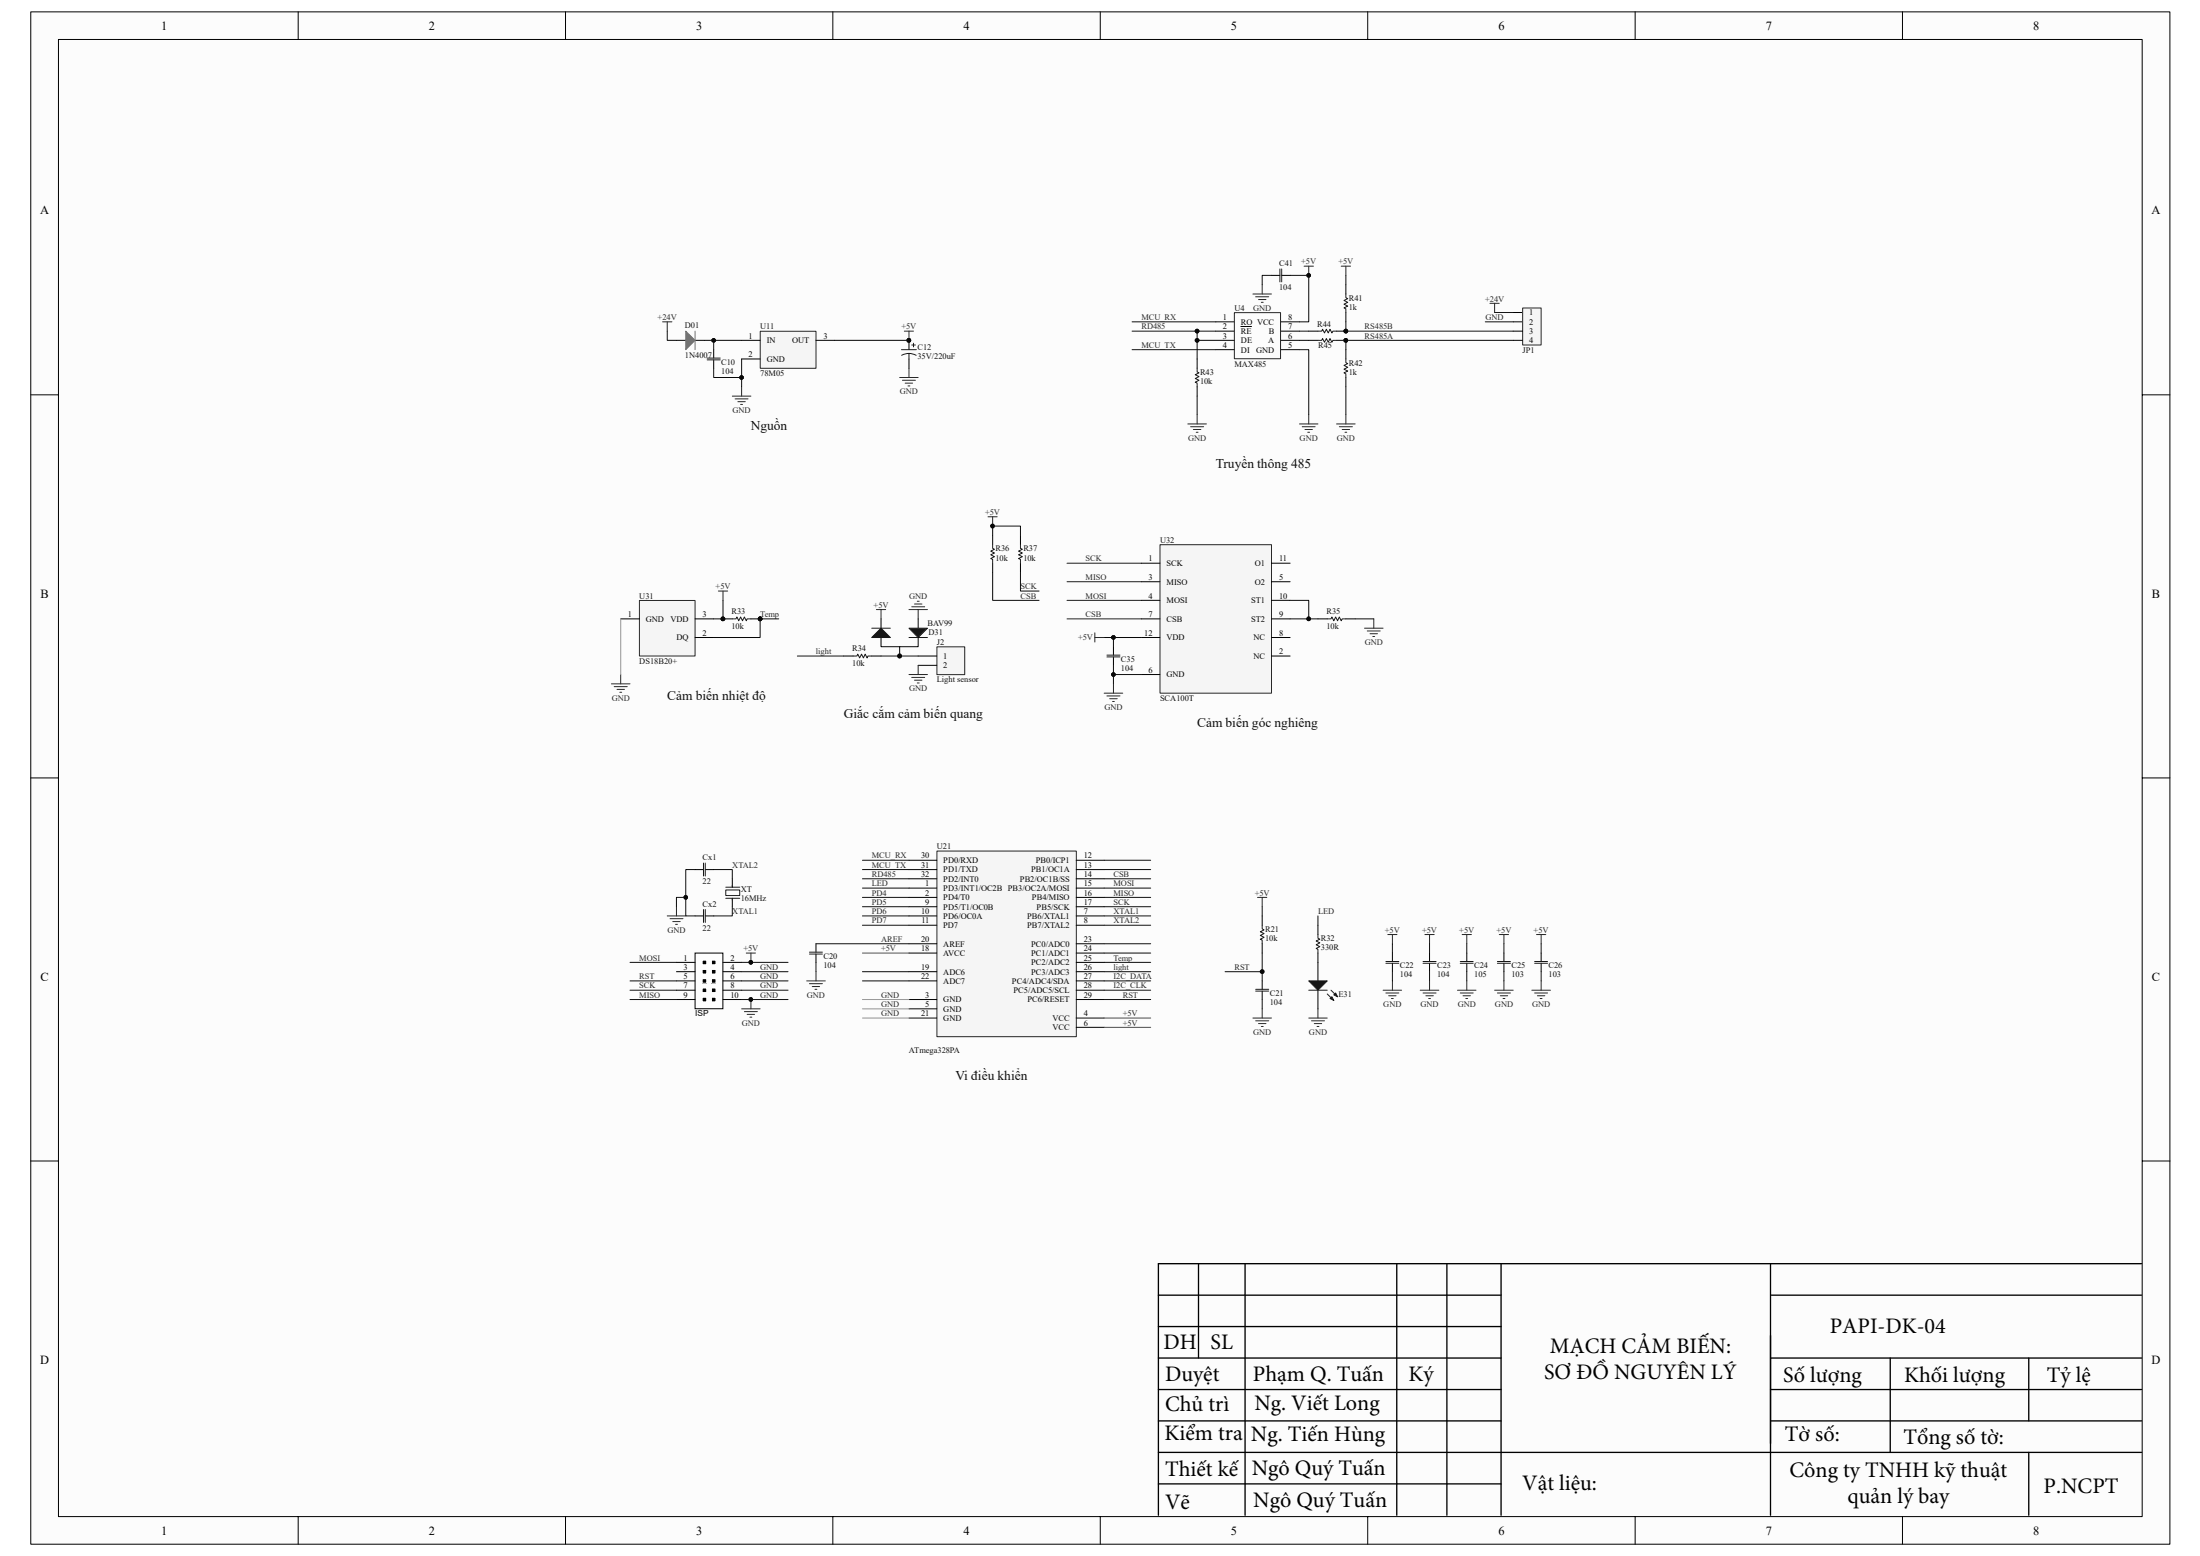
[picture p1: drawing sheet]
<svg xmlns="http://www.w3.org/2000/svg" width="420mm" height="297mm" viewBox="0 0 420 297" stroke-linecap="round" stroke-linejoin="round" font-family="sans-serif">
<path d="M5.9 2.3h408.5v292.5h-408.5z" fill="#fcfcfc"/>
<path d="M5.9 2.3h408.5v292.5h-408.5z" fill="none" stroke="#000" stroke-width=".19"/>
<path d="M11.2 7.6h397.9v281.9h-397.9z" fill="#fcfcfc"/>
<g fill="none" stroke="#000" stroke-width=".19">
<path d="M11.2 7.5h397.9v282h-397.9zM56.9 2.2v5.3M108 2.2v5.3M159.1 2.2v5.3M210.1 2.2v5.3M261.2 2.2v5.3M312.3 2.2v5.3M363.3 2.2v5.3M5.9 75.4h5.2M232.2 61.4h3.5M232.2 63.2h3.5M232.2 65h3.5"/>
<path d="M232.2 66.8h3.5M237 62.3h2M244.6 61.4h3.6M244.6 63.2h3.6M244.6 65h3.6M244.6 66.8h3.6M409.1 75.4h5.3M5.9 148.5h5.2M409.1 148.5h5.3M251.7 183.7v3.6M251.7 189v3.6M5.9 221.6h5.2"/>
<path d="M409.1 221.6h5.3M56.9 289.5v5.3M108 289.5v5.3M159.1 289.5v5.3M210.1 289.5v5.3M261.2 289.5v5.3M312.3 289.5v5.3M363.3 289.5v5.3"/>
</g>
<g fill="none" stroke="#000" stroke-width=".25">
<path d="M221.2 259.2h65.5M221.2 253.2h65.5M221.2 247.2h65.5M228.9 241.2v18M237.8 241.2v48.1M266.8 241.2v48.1M276.3 241.2v48.1M286.7 241.2v48.1zM338.1 259.2h70.9M338.1 247.2h70.9M338.1 241.2v48.1M361 259.2v18.1"/>
<path d="M387.5 259.2v12.1M409 241.2h-187.8v48.1M221.2 277.3h187.8M221.2 271.3h65.5M221.2 265.3h65.5M338.1 271.3h70.9M338.1 265.3h70.9M387.5 277.3v12M221.2 283.3h65.5"/>
</g>
<g fill="none" stroke="#262626" stroke-width=".19">
<path d="M235.7 59.7h8.9v8.8h-8.9zM239.3 56.1h3.5M239.8 56.7h2.5M240.4 57.2h1.4M240.9 57.7h.3M241.1 54.3v1.8M249.1 50.8h1.7M249.9 50.8v1.8M256.1 50.8h1.8M257 50.8v1.8M228.6 79.2v1.7M257 79.2v1.7"/>
<path d="M226.9 80.9h3.5M227.4 81.5h2.5M227.9 82h1.4M228.5 82.5h.3M255.3 80.9h3.5M255.8 81.5h2.5M256.3 82h1.5M256.9 82.5h.3M249.9 194.3h3.6M250.5 194.9h2.4M251 195.4h1.4M251.5 196h.4"/>
<path d="M251.7 192.6v1.7"/>
</g>
<path d="M216.2 63.2h12.4M216.2 61.4h16M216.2 66.8h16M232.2 65h-3.6v3.5M232.2 63.2h-3.6v1.8M152.3 125.2h8.8M251.7 174.8v1.8" fill="none" stroke="#0e0e0e" stroke-width=".19"/>
<g fill="#0e0e0e" stroke="#0e0e0e" stroke-width=".19">
<circle cx="228.6" cy="65" r=".34"/>
<circle cx="228.6" cy="63.2" r=".35"/>
<circle cx="249.9" cy="52.6" r=".35"/>
<circle cx="145.2" cy="118.1" r=".34"/>
</g>
<path d="M249.9 187.3h3.6l-1.8 1.7z" fill="#1c1c1c"/>
<path d="M249.9 187.3h3.6l-1.8 1.7zM253.5 189.8l1.2 1.2M254.2 189l1.2 1.3" fill="none" stroke="#1c1c1c" stroke-width=".19"/>
<path d="M254 190.6l.4-.3 .3 .7z" fill="#1c1c1c"/>
<path d="M254 190.6l.4-.3 .3 .7z" fill="none" stroke="#1c1c1c" stroke-width=".19"/>
<path d="M254.7 189.9l.4-.3 .3 .7z" fill="#1c1c1c"/>
<path d="M249.9 189h3.6M254.7 189.9l.4-.3 .3 .7z" fill="none" stroke="#1c1c1c" stroke-width=".19"/>
<path d="M248.2 63.2h1.7M248.2 65h1.7" fill="none" stroke="#0e0e0e" stroke-width=".19"/>
<path d="M249.9 79.2v1.7M248.2 80.9h3.5M248.7 81.5h2.5M249.2 82h1.4M249.8 82.5h.3" fill="none" stroke="#262626" stroke-width=".19"/>
<path d="M145.2 63.3h10.6v7h-10.6z" fill="#f5f5f5"/>
<g fill="none" stroke="#262626" stroke-width=".19">
<path d="M126.5 61.4h1.8M127.4 61.4v1.8M139.9 75.6h3.5M140.4 76.1h2.5M140.9 76.7h1.4M141.4 77.2h.4M141.6 73.8v1.8M145.2 63.2h10.6v7.1h-10.6zM171.8 72.1h3.6M172.3 72.6h2.5M172.7 63.2h1.8M172.9 73.1h1.4"/>
<path d="M173.4 73.7h.4M173.6 63.2v1.8M173.6 70.3v1.8"/>
</g>
<path d="M289 59.7h1.8M141.6 65h3.6M141.6 68.5h3.6M155.8 65h3.6M173.6 65v1.8M173.6 68.5v1.8M289 61.4h1.8" fill="none" stroke="#000" stroke-width=".19"/>
<circle cx="173.6" cy="65" r=".34" fill="#0e0e0e" stroke="#0e0e0e" stroke-width=".19"/>
<path d="M172.2 66.8h2.8M172.2 67.8l1.4-.3 1.4 .3M173.6 67.5v1M174.1 65.9h.7M174.5 65.5v.7" fill="none" stroke="#1c1c1c" stroke-width=".19"/>
<path d="M290.8 58.8h3.5v7.1h-3.5z" fill="#f5f5f5"/>
<path d="M290.8 58.8h3.5v7.1h-3.5z" fill="none" stroke="#262626" stroke-width=".19"/>
<path d="M289 63.2h1.8M289 65h1.8" fill="none" stroke="#000" stroke-width=".19"/>
<path d="M122.1 114.7h10.6v10.5h-10.6z" fill="#f5f5f5"/>
<g fill="none" stroke="#262626" stroke-width=".19">
<path d="M122.1 114.6h10.6v10.6h-10.6zM137.2 112.8h1.8M138.1 112.8v1.8M116.8 130.5h3.5M117.3 131.1h2.5M117.8 131.6h1.5M118.4 132.2h.3M118.5 128.8v1.7M209.1 121.7h1.8M209.1 120.8v1.8M210.9 132.3h3.5M211.4 132.9h2.5"/>
<path d="M211.9 133.4h1.5M212.5 133.9h.3M212.6 130.5v1.8"/>
</g>
<path d="M118.5 118.1h3.6M132.7 118.1h3.6M138.1 118.1h1.8M143.4 118.1h1.8M132.7 121.7h3.6" fill="none" stroke="#000" stroke-width=".19"/>
<g fill="#0e0e0e" stroke="#0e0e0e" stroke-width=".19">
<circle cx="138.1" cy="118.1" r=".35"/>
<circle cx="145.2" cy="118.1" r=".34"/>
</g>
<path d="M139.9 118.1h.7l.1-.3 .4 .7 .3-.7 .4 .7 .4-.7 .3 .7 .2-.4h.7M203.8 107.5h14.2M203.8 111.1h14.2M203.8 114.6h14.2M203.8 118.1h14.2" fill="none" stroke="#1c1c1c" stroke-width=".19"/>
<path d="M118.5 118.1v10.7" fill="none" stroke="#969696" stroke-width=".19"/>
<path d="M145.2 118.1v3.6h-8.9" fill="none" stroke="#0e0e0e" stroke-width=".19"/>
<path d="M221.6 104h21.2v28.3h-21.2z" fill="#f5f5f5"/>
<path d="M221.5 104h21.3v28.3h-21.3z" fill="none" stroke="#262626" stroke-width=".19"/>
<g fill="none" stroke="#000" stroke-width=".19">
<path d="M218 107.5h3.5M218 111.1h3.5M218 114.6h3.5M218 118.1h3.5M242.8 107.5h3.6M242.8 111.1h3.6M242.8 114.6h3.6M242.8 118.1h3.6M161.1 125.2h1.8M166.5 125.2h1.8M218 128.8h3.5M218 121.7h3.5"/>
<path d="M242.8 125.2h3.6M242.8 121.7h3.6"/>
</g>
<path d="M145.2 118.1h3.5" fill="none" stroke="#0e0e0e" stroke-width=".19"/>
<circle cx="145.2" cy="118.1" r=".34" fill="#0e0e0e" stroke="#0e0e0e" stroke-width=".19"/>
<path d="M162.9 125.2h.7l.2-.3 .4 .7 .3-.7 .4 .7 .3-.7 .4 .7 .2-.4h.7" fill="none" stroke="#1c1c1c" stroke-width=".19"/>
<path d="M179 123.5h5.2v5.3h-5.2z" fill="#f5f5f5"/>
<g fill="none" stroke="#262626" stroke-width=".19">
<path d="M284.6 57.9h1.7M285.4 57.9v1.8M167.4 116.4h1.8M168.3 116.4v1.7M173.6 116.4h3.5M174.1 115.8h2.5M174.7 115.3h1.4M175.2 114.8h.3M175.4 116.4v1.7M260.6 119.9h3.5M262.4 118.1v1.8M173.6 128.8h3.5"/>
<path d="M174.1 129.3h2.5M174.7 129.8h1.4M175.2 130.4h.3M175.4 127v1.8M178.9 123.5h5.3v5.3h-5.3zM261.1 120.5h2.5M261.6 121h1.5M262.2 121.5h.3"/>
</g>
<g fill="none" stroke="#000" stroke-width=".19">
<path d="M257 54.3v1.8M257 59.7v1.7M228.6 68.5v1.8M228.6 73.8v1.8M249.9 63.2h1.8M249.9 65h1.8M255.3 63.2h1.7M255.3 65h1.7M257 66.8v1.7M257 72.1v1.7M175.4 118.1v1.8M171.8 123.5v1.7"/>
<path d="M175.4 125.2h3.5M175.4 127h3.5"/>
</g>
<path d="M257 61.4v1.8h32M246.4 118.1h5.3M246.4 114.6h3.5v3.5M258.8 118.1h3.6M168.3 125.2h7.1" fill="none" stroke="#0e0e0e" stroke-width=".19"/>
<g fill="#0e0e0e" stroke="#0e0e0e" stroke-width=".19">
<circle cx="171.8" cy="125.2" r=".35"/>
<circle cx="257" cy="63.2" r=".35"/>
<circle cx="257" cy="65" r=".34"/>
<circle cx="249.9" cy="118.1" r=".35"/>
</g>
<path d="M257 56.1v.7l.4 .2-.7 .4 .7 .3-.7 .4 .7 .3-.7 .4 .3 .2v.7M228.6 70.3v.7l.4 .2-.7 .3 .7 .4-.7 .4 .7 .3-.7 .4 .3 .1v.7M251.7 63.2h.7l.2-.3 .3 .7 .4-.7 .4 .7 .3-.7 .4 .7 .2-.4h.7M251.7 65h.7l.2-.4 .3 .7 .4-.7 .4 .7 .3-.7 .4 .7 .2-.3h.7M257 68.5v.7l.4 .2-.7 .4 .7 .3-.7 .4 .7 .3-.7 .4 .3 .2v.7M173.6 121.7h3.5" fill="none" stroke="#1c1c1c" stroke-width=".19"/>
<path d="M173.6 119.9h3.5l-1.7 1.8z" fill="#1c1c1c"/>
<path d="M166.5 119.9h3.5M173.6 119.9h3.5l-1.7 1.8z" fill="none" stroke="#1c1c1c" stroke-width=".19"/>
<path d="M168.3 118.1v1.8" fill="none" stroke="#000" stroke-width=".19"/>
<path d="M166.5 121.7l1.8-1.8 1.7 1.8z" fill="#1c1c1c"/>
<path d="M168.3 119.9l1.7 1.8h-3.5z" fill="none" stroke="#1c1c1c" stroke-width=".19"/>
<path d="M168.3 121.7v1.8h7.1v-1.8" fill="none" stroke="#000" stroke-width=".19"/>
<circle cx="171.8" cy="125.2" r=".35" fill="#0e0e0e" stroke="#0e0e0e" stroke-width=".19"/>
<path d="M179 162.5h26.6v35.4h-26.6z" fill="#f5f5f5"/>
<g fill="none" stroke="#262626" stroke-width=".19">
<path d="M127.4 174.8h3.6M128 175.4h2.4M128.5 175.9h1.4M129 176.5h.4M129.2 173.1v1.7M178.9 162.5h26.7v35.4h-26.7zM240.2 171.3h1.7M241.1 171.3v1.8M141.6 192.6h3.6M142.2 193.1h2.4M142.5 181.9h1.8M142.7 193.6h1.4"/>
<path d="M143.2 194.2h.4M143.4 181.9v1.8M143.4 190.8v1.8M239.3 194.3h3.5M239.8 194.9h2.5M240.4 195.4h1.4M240.9 196h.3M241.1 192.6v1.7"/>
</g>
<g fill="none" stroke="#000" stroke-width=".19">
<path d="M139.9 167.8v1.6M139.9 171.5v1.6M173.6 164.2h5.3M173.6 166h5.3M173.6 167.8h5.3M173.6 169.5h5.3M173.6 171.3h5.3M173.6 173.1h5.3M173.6 174.8h5.3M173.6 176.6h5.3M205.5 164.2h5.4M205.5 166h5.4"/>
<path d="M205.5 167.8h5.4M205.5 169.5h5.4M205.5 171.3h5.4M205.5 173.1h5.4M205.5 174.8h5.4M205.5 176.6h5.4M241.1 174.8v1.8M173.6 180.2h5.3M173.6 181.9h5.3M173.6 185.5h5.3M173.6 187.3h5.3M173.6 190.8h5.3"/>
<path d="M173.6 194.3h5.3M173.6 192.6h5.3M205.5 180.2h5.4M205.5 181.9h5.4M205.5 185.5h5.4M205.5 187.3h5.4M205.5 183.7h5.4M205.5 189h5.4M205.5 190.8h5.4M205.5 194.3h5.4M205.5 196.1h5.4M241.1 180.2v1.7"/>
<path d="M241.1 187.3v1.6M241.1 189.2v1.6"/>
</g>
<path d="M138.6 169.9h2.7v1.1h-2.7zM138.6 171.5h2.7M138.6 169.4h2.7M139.9 169v.4M139.9 171.5v.3M241.1 176.6v.7l.3 .2-.7 .4 .7 .3-.7 .4 .7 .3-.7 .4 .4 .2v.7M239.8 189.2h2.5M239.8 188.9h2.5" fill="none" stroke="#1c1c1c" stroke-width=".19"/>
<g fill="none" stroke="#0e0e0e" stroke-width=".19">
<path d="M129.2 173.1v-1.8h1.8v3.5h1.7M132.7 166h-1.7v5.3M136.3 166h3.6v1.8M139.9 173.1v1.7h-3.6M164.7 164.2h8.9M164.7 166h8.9M164.7 167.8h8.9M164.7 169.5h8.9M164.7 171.3h8.9M164.7 173.1h8.9M164.7 174.8h8.9M164.7 176.6h8.9"/>
<path d="M210.9 164.2h8.9M210.9 166h8.9M210.9 167.8h8.9M210.9 169.5h8.9M210.9 171.3h8.9M210.9 173.1h8.9M210.9 174.8h8.9M210.9 176.6h8.9M241.1 173.1v1.7M164.7 185.5h8.9M164.7 187.3h8.9M210.9 180.2h8.9"/>
<path d="M210.9 181.9h8.9M210.9 183.7h8.9M210.9 185.5h8.9M210.9 187.3h8.9M210.9 189h8.9M210.9 190.8h8.9M234 185.5h7.1M241.1 181.9v5.4M241.1 190.8v1.8"/>
</g>
<path d="M164.7 181.9h8.9M210.9 194.3h8.9M210.9 196.1h8.9" fill="none" stroke="#4c4c4c" stroke-width=".19"/>
<path d="M164.7 190.8h8.9M164.7 192.6h8.9M164.7 194.3h8.9" fill="none" stroke="#969696" stroke-width=".19"/>
<g fill="#0e0e0e" stroke="#0e0e0e" stroke-width=".19">
<circle cx="131" cy="171.3" r=".34"/>
<circle cx="241" cy="185.5" r=".35"/>
<circle cx="143.4" cy="190.8" r=".34"/>
<circle cx="143.4" cy="183.7" r=".34"/>
</g>
<path d="M132.7 181.9h5.4v10.7h-5.4z" fill-rule="evenodd" fill="#fefefe" stroke="#000" stroke-width=".19"/>
<g fill="none" stroke="#000" stroke-width=".19">
<path d="M242.8 52.6h1.6M244.8 52.6h1.6M129.2 65h1.8M132.7 65h1.8M136.3 66.8v1.6M136.3 68.7v1.6M189.6 102.2v1.8M189.6 107.5v1.8M194.9 102.2v1.8M194.9 107.5v1.8M251.7 118.1h1.8M257 118.1h1.8"/>
<path d="M212.6 123.5v1.6M212.6 125.4v1.6M132.7 174.8h1.7M132.7 166h1.7M134.7 174.8h1.6M134.7 166h1.6M251.7 176.6v1.8M129.2 183.7h3.5M129.2 185.5h3.5M129.2 187.3h3.5M129.2 189h3.5M129.2 190.8h3.5"/>
<path d="M138.1 183.7h3.5M138.1 185.5h3.5M138.1 187.3h3.5M138.1 189h3.5M138.1 190.8h3.5M155.8 180.2v1.6M155.8 182.1v1.6M251.7 181.9v1.8M265.9 181.9v1.6M265.9 183.9v1.6M273 181.9v1.6M273 183.9v1.6"/>
<path d="M280.1 181.9v1.6M280.1 183.9v1.6M287.2 181.9v1.6M287.2 183.9v1.6M294.3 181.9v1.6M294.3 183.9v1.6"/>
</g>
<path d="M134.1 183.3h.9v.9h-.9zM134.1 185.1h.9v.8h-.9zM134.1 186.9h.9v.8h-.9zM134.1 188.6h.9v.9h-.9zM134.1 190.4h.9v.9h-.9zM135.9 183.3h.8v.9h-.8zM135.9 185.1h.8v.8h-.8zM135.9 186.9h.8v.8h-.8zM135.9 188.6h.8v.9h-.8zM135.9 190.4h.8v.9h-.8z" fill="#000"/>
<path d="M134.1 183.3h.9v.9h-.9zM134.1 185.1h.9v.8h-.9zM134.1 186.8h.9v.9h-.9zM134.1 188.6h.9v.9h-.9zM134.1 190.4h.9v.9h-.9zM135.9 183.3h.8v.9h-.8zM135.9 185.1h.8v.8h-.8zM135.9 186.8h.8v.9h-.8zM135.9 188.6h.8v.9h-.8zM135.9 190.4h.8v.9h-.8z" fill="none" stroke="#fefefe" stroke-width=".19"/>
<g fill="none" stroke="#0e0e0e" stroke-width=".19">
<path d="M242.8 52.6h-1.7v1.7M246.4 52.6h3.5v8.8h-1.7M257 52.6v1.7M285.4 59.7h3.6M127.4 63.2v1.8h1.8M134.5 65h7.1M136.3 70.3v1.8h5.3M136.3 65v1.8M141.6 68.5v5.3M159.4 65h14.2M228.6 75.6v3.6M248.2 66.8h1.7v12.4"/>
<path d="M257 73.8v5.4M283.7 61.4h5.3M289 65h-32v1.8M138.1 114.6v3.5h-1.8M189.6 102.2v-1.8h5.3v1.8M189.6 109.3v5.3h8.8M194.9 109.3v3.5h3.5M210.9 121.7h7.1M212.6 128.8h5.4M212.6 121.7v1.8M212.6 127v3.5M120.3 183.7h8.9"/>
<path d="M120.3 187.3h8.9M120.3 189h8.9M120.3 190.8h8.9M141.6 183.7h8.9M141.6 187.3h8.9M141.6 189h8.9M141.6 190.8h8.9M141.6 185.5h8.9M155.8 180.2h17.8M155.8 183.7v1.8M265.9 180.2v1.7M265.9 185.5v1.8"/>
<path d="M273 180.2v1.7M273 185.5v1.8M280.1 180.2v1.7M280.1 185.5v1.8M287.2 180.2v1.7M287.2 185.5v1.8M294.3 180.2v1.7M294.3 185.5v1.8"/>
</g>
<g fill="#0e0e0e" stroke="#0e0e0e" stroke-width=".19">
<circle cx="143.4" cy="183.7" r=".34"/>
<circle cx="143.4" cy="190.8" r=".34"/>
<circle cx="189.5" cy="100.4" r=".35"/>
<circle cx="141.6" cy="72.1" r=".35"/>
<circle cx="136.3" cy="65" r=".34"/>
<circle cx="173.6" cy="65" r=".34"/>
<circle cx="257" cy="65" r=".34"/>
<circle cx="249.9" cy="52.6" r=".35"/>
<circle cx="212.6" cy="121.7" r=".34"/>
<circle cx="212.6" cy="128.8" r=".34"/>
<circle cx="138.1" cy="118.1" r=".35"/>
</g>
<g fill="none" stroke="#1c1c1c" stroke-width=".19">
<path d="M244.4 51.3v2.5M244.8 51.3v2.5M135.1 68.7h2.4M135.1 68.4h2.4M189.6 104v.7l.3 .2-.7 .3 .7 .4-.7 .3 .7 .4-.7 .3 .4 .2v.7M194.9 104v.7l.3 .2-.7 .3 .7 .4-.7 .3 .7 .4-.7 .3 .4 .2v.7M253.5 118.1h.7l.2-.3 .3 .7 .4-.7 .3 .7 .4-.7 .3 .7 .2-.4h.7M211.4 125.1h2.5M211.4 125.4h2.5M134.4 164.8v2.4M134.4 173.6v2.5M134.7 164.8v2.4"/>
<path d="M134.7 173.6v2.5M251.7 178.4v.7l.4 .2-.7 .3 .7 .4-.7 .4 .7 .3-.7 .4 .3 .1v.7M154.6 182.1h2.5M154.6 181.8h2.5M264.7 183.9h2.5M264.7 183.5h2.5M271.8 183.9h2.5M271.8 183.5h2.5M278.9 183.9h2.5M278.9 183.5h2.5M286 183.9h2.5M286 183.5h2.5"/>
<path d="M293.1 183.9h2.5M293.1 183.5h2.5"/>
</g>
<g fill="none" stroke="#262626" stroke-width=".19">
<path d="M188.7 98.6h1.7M189.6 98.6v1.8M265 178.4h1.8M265.9 178.4v1.8M272.1 178.4h1.8M273 178.4v1.8M279.2 178.4h1.8M280.1 178.4v1.8M286.3 178.4h1.8M287.2 178.4v1.8M293.4 178.4h1.8M294.3 178.4v1.8"/>
<path d="M154.1 187.3h3.5M154.6 187.8h2.5M155.1 188.3h1.4M155.6 188.9h.4M155.8 185.5v1.8M264.1 189h3.6M264.7 189.6h2.5M265.2 190.1h1.4M265.7 190.6h.4M265.9 187.3v1.7M271.2 189h3.6M271.8 189.6h2.5"/>
<path d="M272.3 190.1h1.4M272.8 190.6h.4M273 187.3v1.7M278.3 189h3.6M278.9 189.6h2.5M279.4 190.1h1.4M279.9 190.6h.4M280.1 187.3v1.7M285.4 189h3.6M286 189.6h2.5M286.5 190.1h1.4M287 190.6h.4"/>
<path d="M287.2 187.3v1.7M292.6 189h3.5M293.1 189.6h2.5M293.6 190.1h1.4M294.1 190.6h.4M294.3 187.3v1.7"/>
</g>
<path d="M131 63.2l1.7 1.8-1.7 1.8z" fill="#717171"/>
<path d="M131 63.2l1.7 1.8-1.7 1.8zM132.7 63.2v3.6" fill="none" stroke="#717171" stroke-width=".19"/>
<g font-size="4.2">
<text x="222.2" y="257.5">DH SL</text>
<text x="349.4" y="254.5">PAPI-DK-04</text>
<text x="222.5" y="263.6">Duyệt</text>
<text x="239.3" y="263.6">Phạm Q. Tuấn</text>
<text x="269" y="263.6">Ký</text>
<text x="294.9" y="263.3">SƠ ĐỒ NGUYÊN LÝ</text>
<text x="296" y="258.3">MẠCH CẢM BIẾN:</text>
<text x="340.6" y="263.9">Số lượng</text>
<text x="363.7" y="263.9">Khối lượng</text>
<text x="390.9" y="263.9">Tỷ lệ</text>
<text x="222.5" y="269.3">Chủ trì</text>
<text x="239.6" y="269.2">Ng. Viết Long</text>
<text x="222.4" y="274.9">Kiểm tra</text>
<text x="238.9" y="275">Ng. Tiến Hùng</text>
<text x="340.9" y="275.2">Tờ số:</text>
<text x="363.5" y="275.6">Tổng số tờ:</text>
<text x="222.5" y="281.8">Thiết kế</text>
<text x="239.1" y="281.5">Ngô Quý Tuấn</text>
<text x="341.8" y="281.9">Công ty TNHH kỹ thuật</text>
<text x="239.4" y="287.6">Ngô Quý Tuấn</text>
<text x="290.7" y="284.4">Vật liệu:</text>
<text x="352.8" y="287">quản lý bay</text>
<text x="390.3" y="285">P.NCPT</text>
<text x="222.5" y="288">Vẽ</text>
</g>
<g font-size="2.6" fill="#0e0e0e">
<text x="143.4" y="82.2">Nguồn</text>
<text x="232.2" y="89.3">Truyền thông 485</text>
<text x="127.4" y="133.6">Cảm biến nhiệt độ</text>
<text x="161.2" y="137.1">Giắc cắm cảm biến quang</text>
<text x="228.6" y="138.9">Cảm biến góc nghiêng</text>
<text x="182.5" y="206.2">Vi điều khiển</text>
</g>
<g font-size="2.4">
<text x="30.8" y="5.7">1</text>
<text x="81.9" y="5.7">2</text>
<text x="133" y="5.7">3</text>
<text x="184" y="5.7">4</text>
<text x="235.1" y="5.7">5</text>
<text x="286.2" y="5.7">6</text>
<text x="337.2" y="5.7">7</text>
<text x="388.3" y="5.7">8</text>
<text x="7.7" y="40.9">A</text>
<text x="410.9" y="40.9">A</text>
<text x="7.7" y="114.1">B</text>
<text x="411" y="114.1">B</text>
<text x="7.7" y="187.2">C</text>
<text x="411" y="187.2">C</text>
<text x="7.7" y="260.3">D</text>
<text x="410.9" y="260.3">D</text>
<text x="30.8" y="292.9">1</text>
<text x="81.9" y="292.9">2</text>
<text x="133" y="292.9">3</text>
<text x="184" y="292.9">4</text>
<text x="235.1" y="292.9">5</text>
<text x="286.2" y="292.9">6</text>
<text x="337.2" y="292.9">7</text>
<text x="388.3" y="292.9">8</text>
</g>
<g font-size="1.6" fill="#0e0e0e">
<text x="244.3" y="50.8">C41</text>
<text x="235.7" y="59.3">U4</text>
<text x="244.3" y="55.4">104</text>
<text x="257.6" y="59.2">1k</text>
<text x="257.6" y="57.4">R41</text>
<text x="130.8" y="62.7">D01</text>
<text x="145.2" y="62.9">U11</text>
<text x="251.6" y="62.3">R44</text>
<text x="130.8" y="68.4">1N4007</text>
<text x="137.7" y="71.4">104</text>
<text x="137.7" y="69.6">C10</text>
<text x="145.2" y="71.7">78M05</text>
<text x="175.2" y="68.6">35V/220uF</text>
<text x="175.2" y="66.8">C12</text>
<text x="229.2" y="71.6">R43</text>
<text x="235.7" y="70">MAX485</text>
<text x="251.7" y="66.4">R45</text>
<text x="257.6" y="71.6">1k</text>
<text x="257.6" y="69.8">R42</text>
<text x="290.8" y="67.3">JP1</text>
<text x="229.2" y="73.3">10k</text>
<text x="190.1" y="107">10k</text>
<text x="190.1" y="105.2">R36</text>
<text x="195.4" y="105.2">R37</text>
<text x="195.4" y="107">10k</text>
<text x="221.5" y="103.6">U32</text>
<text x="122.1" y="114.3">U31</text>
<text x="139.7" y="117.3">R33</text>
<text x="177.2" y="119.6">BAV99</text>
<text x="253.3" y="117.3">R35</text>
<text x="139.7" y="120.1">10k</text>
<text x="162.8" y="124.4">R34</text>
<text x="177.3" y="121.2">D31</text>
<text x="178.9" y="123.1">J2</text>
<text x="253.3" y="120.1">10k</text>
<text x="122.1" y="126.7">DS18B20+</text>
<text x="162.8" y="127.2">10k</text>
<text x="178.9" y="130.2">Light sensor</text>
<text x="214.1" y="128.1">104</text>
<text x="214.1" y="126.3">C35</text>
<text x="221.5" y="133.8">SCA100T</text>
<text x="134.2" y="164.2">Cx1</text>
<text x="178.9" y="162.1">U21</text>
<text x="134.2" y="173.1">Cx2</text>
<text x="134.2" y="168.8">22</text>
<text x="141.5" y="170.3">XT</text>
<text x="141.5" y="172">16MHz</text>
<text x="134.2" y="177.7">22</text>
<text x="241.6" y="179.7">10k</text>
<text x="241.6" y="177.9">R21</text>
<text x="252.3" y="179.7">R32</text>
<text x="157.3" y="184.8">104</text>
<text x="157.3" y="183">C20</text>
<text x="252.3" y="181.4">330R</text>
<text x="267.3" y="184.8">C22</text>
<text x="274.5" y="184.8">C23</text>
<text x="281.5" y="184.8">C24</text>
<text x="288.7" y="184.8">C25</text>
<text x="295.7" y="184.8">C26</text>
<text x="242.5" y="190.1">C21</text>
<text x="242.5" y="191.9">104</text>
<text x="255.6" y="190.3">E31</text>
<text x="267.3" y="186.6">104</text>
<text x="274.5" y="186.6">104</text>
<text x="281.5" y="186.6">105</text>
<text x="288.7" y="186.6">103</text>
<text x="295.7" y="186.6">103</text>
<text x="173.6" y="201.1">ATmega328PA</text>
</g>
<g font-size="1.6" fill="#262626">
<text x="248.5" y="50.5">+5V</text>
<text x="255.6" y="50.5">+5V</text>
<text x="239.3" y="59.3">GND</text>
<text x="283.6" y="57.6">+24V</text>
<text x="125.6" y="61.1">+24V</text>
<text x="172.2" y="62.9">+5V</text>
<text x="218" y="61.1">MCU_RX</text>
<text x="218" y="62.9">RD485</text>
<text x="260.6" y="62.9">RS485B</text>
<text x="260.6" y="64.7">RS485A</text>
<text x="283.7" y="61.1">GND</text>
<text x="218" y="66.4">MCU_TX</text>
<text x="171.9" y="75.3">GND</text>
<text x="139.9" y="78.8">GND</text>
<text x="226.9" y="84.2">GND</text>
<text x="248.2" y="84.2">GND</text>
<text x="255.3" y="84.2">GND</text>
<text x="188.1" y="98.3">+5V</text>
<text x="207.3" y="107.2">SCK</text>
<text x="136.7" y="112.5">+5V</text>
<text x="194.9" y="112.5">SCK</text>
<text x="207.3" y="110.7">MISO</text>
<text x="145.2" y="117.8">Temp</text>
<text x="166.8" y="116">+5V</text>
<text x="173.6" y="114.3">GND</text>
<text x="194.9" y="114.3">CSB</text>
<text x="207.3" y="114.3">MOSI</text>
<text x="207.3" y="117.8">CSB</text>
<text x="155.8" y="124.9">light</text>
<text x="205.9" y="122.3">+5V</text>
<text x="260.6" y="123.1">GND</text>
<text x="173.6" y="132">GND</text>
<text x="116.8" y="133.8">GND</text>
<text x="210.9" y="135.5">GND</text>
<text x="139.9" y="165.7">XTAL2</text>
<text x="166.5" y="167.4">RD485</text>
<text x="166.5" y="163.9">MCU_RX</text>
<text x="166.5" y="165.7">MCU_TX</text>
<text x="212.6" y="167.4">CSB</text>
<text x="166.5" y="169.2">LED</text>
<text x="166.5" y="171">PD4</text>
<text x="166.5" y="172.8">PD5</text>
<text x="212.6" y="169.2">MOSI</text>
<text x="212.6" y="171">MISO</text>
<text x="212.6" y="172.8">SCK</text>
<text x="239.6" y="171">+5V</text>
<text x="127.5" y="178.1">GND</text>
<text x="139.9" y="174.5">XTAL1</text>
<text x="166.5" y="174.5">PD6</text>
<text x="166.5" y="176.3">PD7</text>
<text x="168.3" y="179.8">AREF</text>
<text x="212.6" y="174.5">XTAL1</text>
<text x="212.6" y="176.3">XTAL2</text>
<text x="251.7" y="174.5">LED</text>
<text x="264.5" y="178.1">+5V</text>
<text x="271.6" y="178.1">+5V</text>
<text x="278.7" y="178.1">+5V</text>
<text x="285.8" y="178.1">+5V</text>
<text x="292.9" y="178.1">+5V</text>
<text x="122.1" y="183.4">MOSI</text>
<text x="142" y="181.6">+5V</text>
<text x="145.2" y="185.2">GND</text>
<text x="168.3" y="181.6">+5V</text>
<text x="212.6" y="183.4">Temp</text>
<text x="212.6" y="185.2">light</text>
<text x="235.7" y="185.2">RST</text>
<text x="122.1" y="190.5">MISO</text>
<text x="122.1" y="188.7">SCK</text>
<text x="122.1" y="186.9">RST</text>
<text x="145.2" y="188.7">GND</text>
<text x="145.2" y="186.9">GND</text>
<text x="145.2" y="190.5">GND</text>
<text x="154.1" y="190.5">GND</text>
<text x="168.3" y="190.5">GND</text>
<text x="212.6" y="186.9">I2C_DATA</text>
<text x="212.6" y="188.7">I2C_CLK</text>
<text x="214.4" y="190.5">RST</text>
<text x="141.7" y="195.8">GND</text>
<text x="168.3" y="192.2">GND</text>
<text x="168.3" y="194">GND</text>
<text x="214.4" y="194">+5V</text>
<text x="214.4" y="195.8">+5V</text>
<text x="239.3" y="197.6">GND</text>
<text x="250" y="197.6">GND</text>
<text x="264.2" y="192.2">GND</text>
<text x="271.3" y="192.2">GND</text>
<text x="278.4" y="192.2">GND</text>
<text x="285.5" y="192.2">GND</text>
<text x="292.6" y="192.2">GND</text>
</g>
<g font-size="1.6">
<text x="143" y="64.7">1</text>
<text x="146.4" y="65.5">IN</text>
<text x="151.3" y="65.5">OUT</text>
<text x="157.3" y="64.7">3</text>
<text x="233.5" y="61.1">1</text>
<text x="233.5" y="62.9">2</text>
<text x="233.5" y="64.7">3</text>
<text x="237" y="62">RO VCC</text>
<text x="237" y="63.8">RE</text>
<text x="237" y="65.5">DE</text>
<text x="242.2" y="65.5">A</text>
<text x="242.3" y="63.8">B</text>
<text x="246" y="64.7">6</text>
<text x="246" y="61.1">8</text>
<text x="246" y="62.9">7</text>
<text x="292" y="60.2">1</text>
<text x="292" y="62">2</text>
<text x="292" y="63.8">3</text>
<text x="292" y="65.5">4</text>
<text x="143" y="68.2">2</text>
<text x="146.4" y="69.1">GND</text>
<text x="233.5" y="66.4">4</text>
<text x="237" y="67.3">DI</text>
<text x="239.9" y="67.3">GND</text>
<text x="246" y="66.4">5</text>
<text x="219.3" y="107.2">1</text>
<text x="244.3" y="107.2">11</text>
<text x="219.3" y="110.7">3</text>
<text x="222.8" y="108.1">SCK</text>
<text x="222.8" y="111.6">MISO</text>
<text x="239.6" y="111.6">O2</text>
<text x="239.6" y="108.1">O1</text>
<text x="244.3" y="110.7">5</text>
<text x="119.9" y="117.8">1</text>
<text x="123.3" y="118.7">GND</text>
<text x="128" y="118.7">VDD</text>
<text x="134.2" y="117.8">3</text>
<text x="219.3" y="114.3">4</text>
<text x="219.3" y="117.8">7</text>
<text x="222.8" y="115.2">MOSI</text>
<text x="222.8" y="118.7">CSB</text>
<text x="238.9" y="118.7">ST2</text>
<text x="238.9" y="115.2">ST1</text>
<text x="244.3" y="117.8">9</text>
<text x="244.3" y="114.3">10</text>
<text x="129.2" y="122.3">DQ</text>
<text x="134.2" y="121.4">2</text>
<text x="180.2" y="125.8">1</text>
<text x="218.5" y="121.4">12</text>
<text x="222.8" y="122.3">VDD</text>
<text x="239.4" y="125.8">NC</text>
<text x="239.4" y="122.3">NC</text>
<text x="244.3" y="124.9">2</text>
<text x="244.3" y="121.4">8</text>
<text x="180.2" y="127.6">2</text>
<text x="219.3" y="128.5">6</text>
<text x="222.8" y="129.3">GND</text>
<text x="175.9" y="163.9">30</text>
<text x="175.9" y="165.7">31</text>
<text x="175.9" y="167.4">32</text>
<text x="180.2" y="164.8">PD0/RXD</text>
<text x="180.2" y="166.6">PD1/TXD</text>
<text x="196.9" y="166.6">PB1/OC1A</text>
<text x="197.8" y="164.8">PB0/ICP1</text>
<text x="207" y="165.7">13</text>
<text x="207" y="163.9">12</text>
<text x="207" y="167.4">14</text>
<text x="176.7" y="169.2">1</text>
<text x="176.7" y="171">2</text>
<text x="176.7" y="172.8">9</text>
<text x="180.2" y="168.3">PD2/INT0</text>
<text x="180.2" y="170.1">PD3/INT1/OC2B PB3/OC2A/MOSI</text>
<text x="180.2" y="171.9">PD4/T0</text>
<text x="180.2" y="173.6">PD5/T1/OC0B</text>
<text x="194.8" y="168.3">PB2/OC1B/SS</text>
<text x="197.1" y="171.9">PB4/MISO</text>
<text x="198" y="173.6">PB5/SCK</text>
<text x="207" y="171">16</text>
<text x="207" y="169.2">15</text>
<text x="207" y="172.8">17</text>
<text x="175.9" y="174.5">10</text>
<text x="175.9" y="179.8">20</text>
<text x="176" y="176.3">11</text>
<text x="180.2" y="177.2">PD7</text>
<text x="180.2" y="175.4">PD6/OC0A</text>
<text x="196.2" y="177.2">PB7/XTAL2</text>
<text x="196.2" y="175.4">PB6/XTAL1</text>
<text x="207" y="179.8">23</text>
<text x="207" y="176.3">8</text>
<text x="207" y="174.5">7</text>
<text x="130.5" y="183.4">1</text>
<text x="130.5" y="185.2">3</text>
<text x="139.5" y="183.4">2</text>
<text x="139.5" y="185.2">4</text>
<text x="175.9" y="181.6">18</text>
<text x="175.9" y="185.2">19</text>
<text x="180.2" y="182.5">AVCC</text>
<text x="180.2" y="180.7">AREF</text>
<text x="196.9" y="180.7">PC0/ADC0</text>
<text x="196.9" y="182.5">PC1/ADC1</text>
<text x="196.9" y="184.3">PC2/ADC2</text>
<text x="207" y="181.6">24</text>
<text x="207" y="183.4">25</text>
<text x="207" y="185.2">26</text>
<text x="130.5" y="186.9">5</text>
<text x="130.5" y="188.7">7</text>
<text x="130.5" y="190.5">9</text>
<text x="139.5" y="186.9">6</text>
<text x="139.5" y="188.7">8</text>
<text x="139.5" y="190.5">10</text>
<text x="175.9" y="186.9">22</text>
<text x="176.7" y="190.5">3</text>
<text x="180.2" y="191.4">GND</text>
<text x="180.2" y="186">ADC6</text>
<text x="180.2" y="187.8">ADC7</text>
<text x="193.3" y="187.8">PC4/ADC4/SDA</text>
<text x="193.5" y="189.6">PC5/ADC5/SCL</text>
<text x="196.2" y="191.4">PC6/RESET</text>
<text x="196.9" y="186">PC3/ADC3</text>
<text x="207" y="190.5">29</text>
<text x="207" y="188.7">28</text>
<text x="207" y="186.9">27</text>
<text x="132.8" y="194">ISP</text>
<text x="175.9" y="194">21</text>
<text x="176.7" y="192.2">5</text>
<text x="180.2" y="193.1">GND</text>
<text x="180.2" y="194.9">GND</text>
<text x="201" y="196.7">VCC</text>
<text x="201" y="194.9">VCC</text>
<text x="207" y="194">4</text>
<text x="207" y="195.8">6</text>
</g>
</svg>
